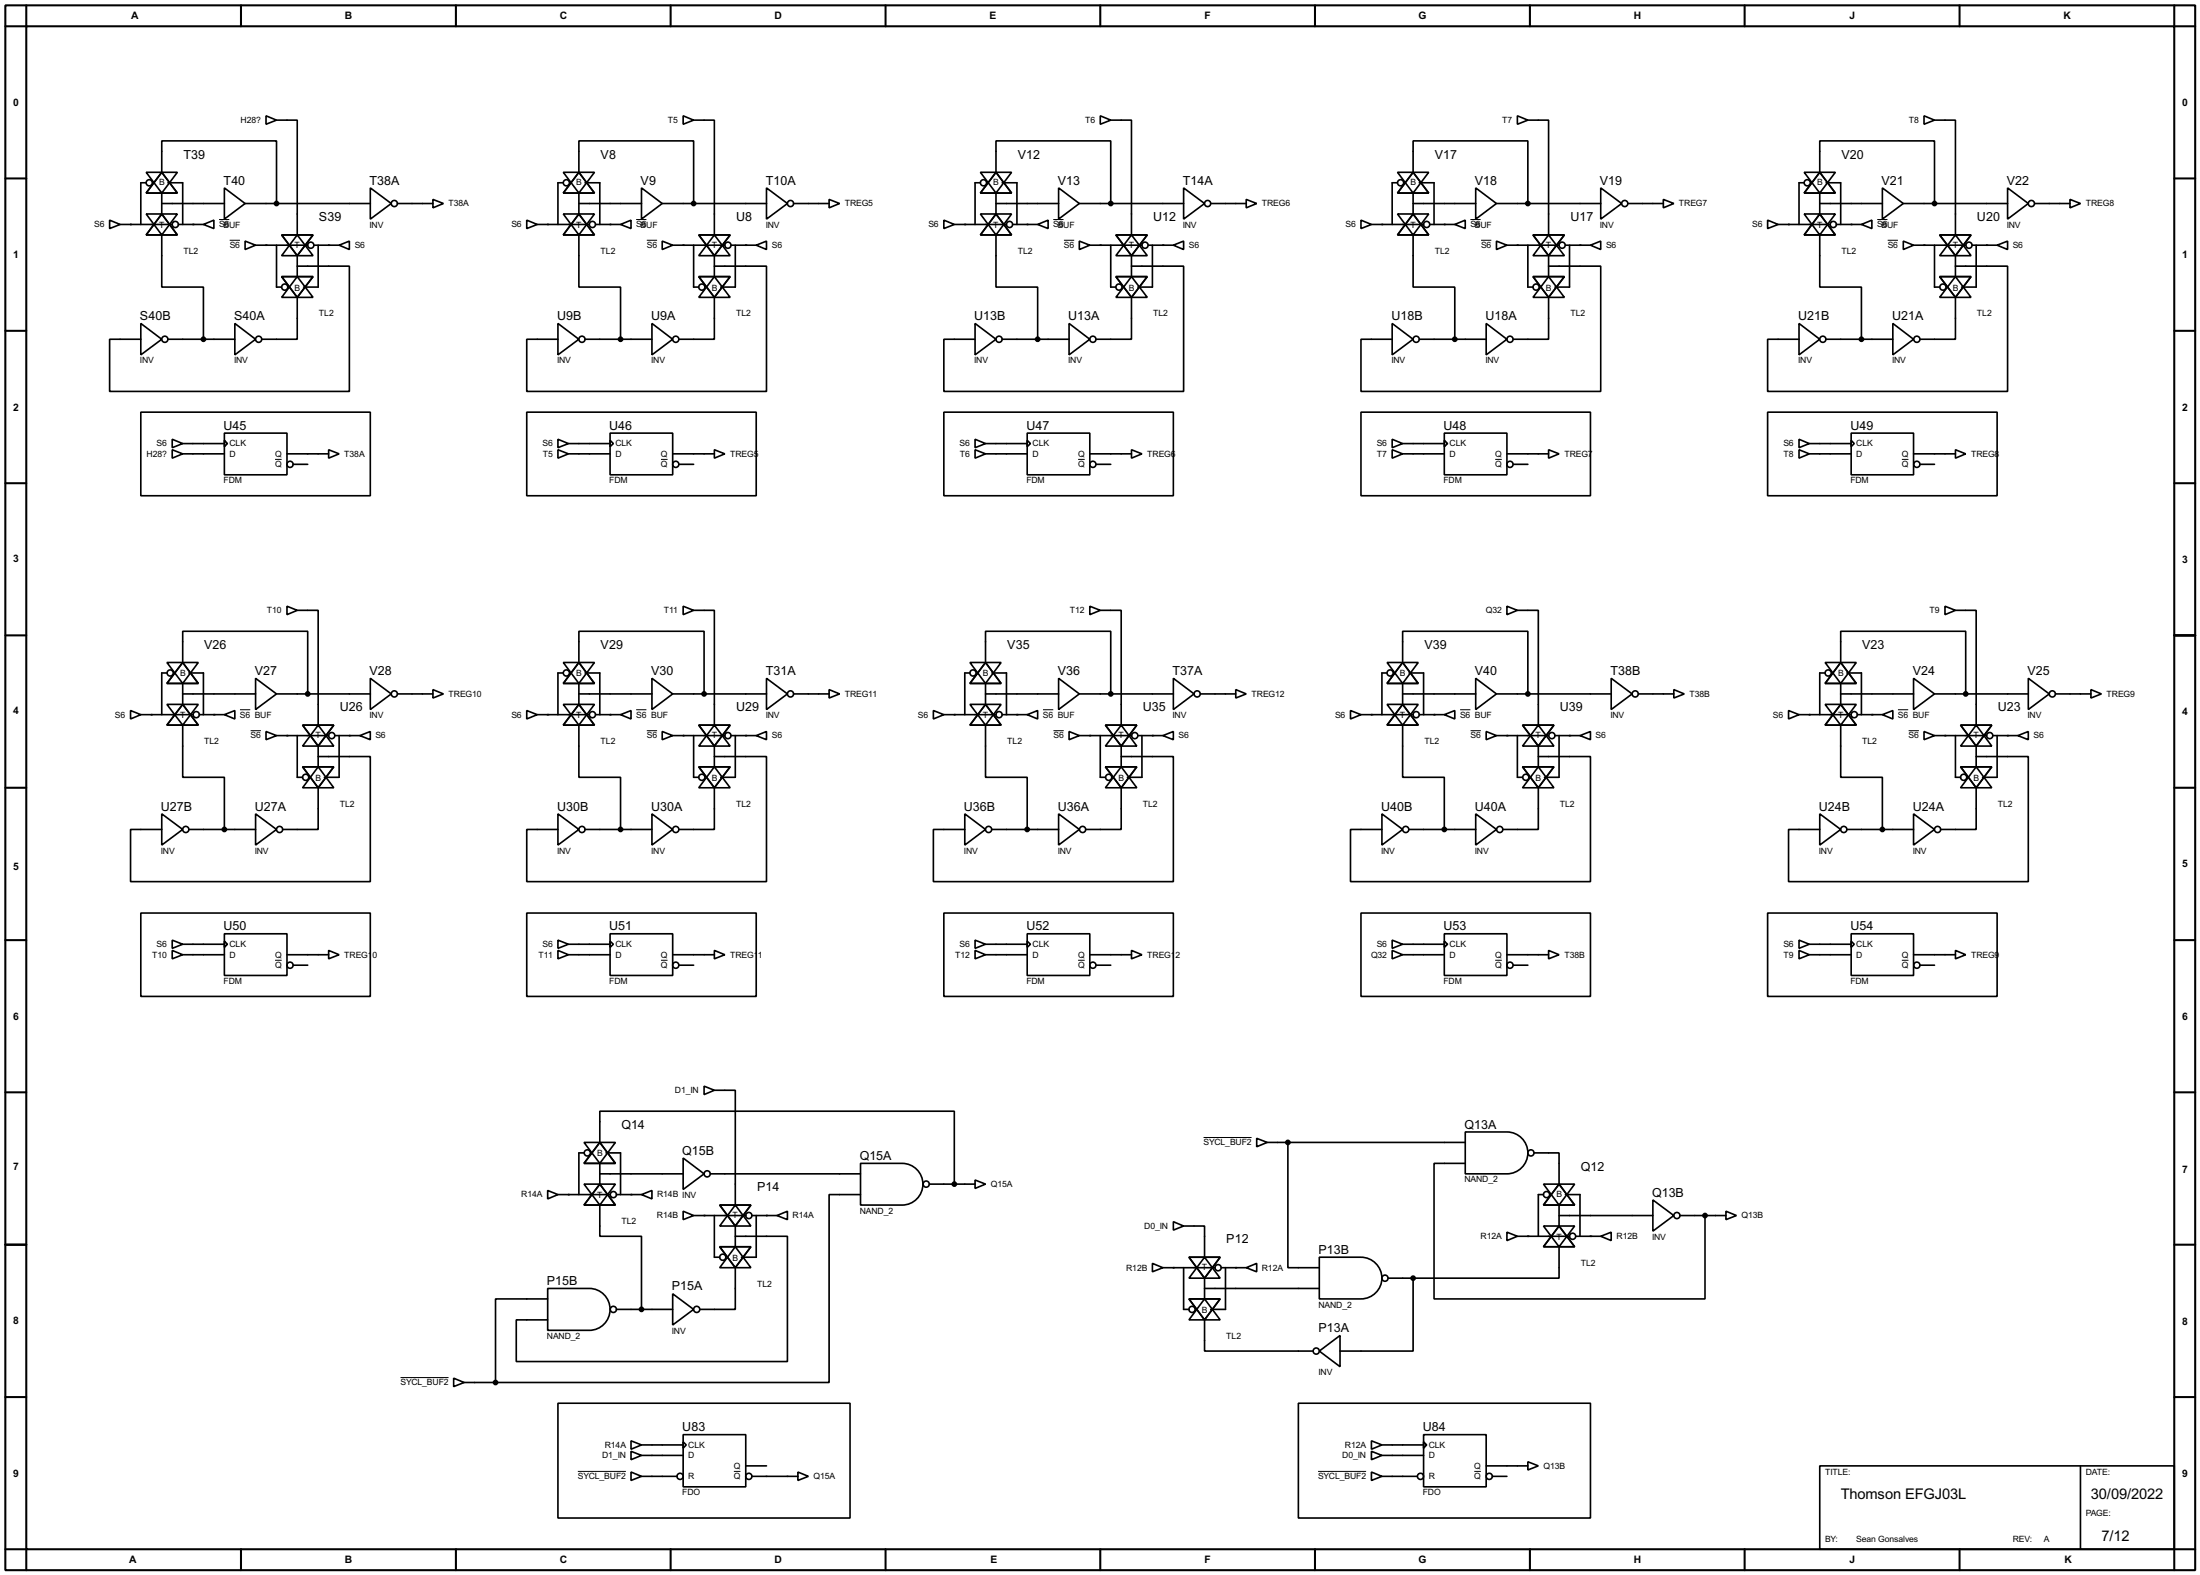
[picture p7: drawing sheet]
<svg xmlns="http://www.w3.org/2000/svg" width="536mm" height="383mm" viewBox="0 0 536 383" stroke-linecap="round" stroke-linejoin="round" font-family="sans-serif">
<g fill="none" stroke="#000" stroke-width=".5">
<path d="M1.3 1.3h533.4v381h-533.4zM6.4 6.4h523.2v370.8h-523.2zM6.4 1.3v5.1h-5.1M58.7 1.3v5.1M111.1 1.3v5.1M163.4 1.3v5.1M215.7 1.3v5.1M268 1.3v5.1M320.3 1.3v5.1M372.7 1.3v5.1M425 1.3v5.1M477.3 1.3v5.1"/>
<path d="M529.6 1.3v5.1h5.1M1.3 43.5h5.1M529.6 43.5h5.1M1.3 80.6h5.1M529.6 80.6h5.1M1.3 117.7h5.1M529.6 117.7h5.1M1.3 154.7h5.1M529.6 154.7h5.1M1.3 191.8h5.1M529.6 191.8h5.1M1.3 228.9h5.1"/>
<path d="M529.6 228.9h5.1M1.3 266h5.1M529.6 266h5.1M1.3 303.1h5.1M529.6 303.1h5.1M1.3 340.2h5.1M529.6 340.2h5.1M1.3 377.2h5.1v5.1M58.7 377.2v5.1M111.1 377.2v5.1M163.4 377.2v5.1M215.7 377.2v5.1"/>
<path d="M268 377.2v5.1M320.3 377.2v5.1M372.7 377.2v5.1M425 377.2v5.1M477.3 377.2v5.1M534.7 377.2h-5.1v5.1"/>
</g>
<g fill="none" stroke="#000" stroke-width=".4">
<path d="M64.8 28.2l2.6 1.1-2.6 1zM67.4 29.3h5v27.9M166.4 28.2l2.6 1.1-2.6 1zM169 29.3h5v27.9M268 28.2l2.6 1.1-2.6 1zM270.6 29.3h5v27.9M369.6 28.2l2.6 1.1-2.6 1zM372.2 29.3h5v27.9M468.7 28.2l2.5 1.1-2.5 1zM471.2 29.3h5.1v27.9M26.7 53.6l2.6 1.1-2.6 1zM29.3 54.7h12.7"/>
<path d="M35.6 52.1h7.6l-3.8 5.1zM35.6 42h7.6l-3.8 5zM35.6 44.5h-1.3v10.2M39.4 52.1l3.8 5.1h-7.6zM39.4 42l3.8 5h-7.6zM39.4 57.2v12.7h10.2v12.7M39.4 42v-7.7h28v15.3M39.4 49.6h15.3M39.4 47v5.1M40.9 44.5h3.6v10.2M43.5 54.7h6.1M49.6 54.7l2.5-1.1v2.1z"/>
<path d="M54.7 45.8l5 3.8-5 3.8zM59.7 58.7l2.6 1-2.6 1.1zM59.7 49.6h30.5M62.3 59.7h12.7M67.4 59.7v10.2h1.2M68.6 57.2h7.7l-3.9 5.1zM72.4 57.2l3.9 5.1h-7.7zM76.5 59.7h6.1M77.5 59.7v10.2h-3.5M82.6 59.7l2.5-1v2.1zM90.2 45.8l5.1 3.8-5.1 3.8zM96.8 49.6h8.7"/>
<path d="M105.5 48.6l2.5 1-2.5 1zM128.3 53.6l2.6 1.1-2.6 1zM130.9 54.7h12.7M137.2 52.1h7.6l-3.8 5.1zM137.2 42h7.6l-3.8 5zM137.2 44.5h-1.3v10.2M141 52.1l3.8 5.1h-7.6zM141 42l3.8 5h-7.6zM141 57.2v12.7h10.2v12.7M141 42v-7.7h28v15.3M141 49.6h15.3M141 47v5.1"/>
<path d="M142.5 44.5h3.6v10.2M145.1 54.7h6.1M151.2 54.7l2.5-1.1v2.1zM156.3 45.8l5 3.8-5 3.8zM161.3 58.7l2.6 1-2.6 1.1zM161.3 49.6h25.4M163.9 59.7h12.7M169 59.7v10.2h1.2M170.2 57.2h7.7l-3.9 5.1zM174 57.2l3.9 5.1h-7.7zM178.1 59.7h6.1M179.1 59.7v10.2h-3.5"/>
<path d="M184.2 59.7l2.5-1v2.1zM186.7 45.8l5.1 3.8-5.1 3.8zM193.3 49.6h8.7M202 48.6l2.5 1-2.5 1zM229.9 53.6l2.6 1.1-2.6 1zM232.5 54.7h12.7M238.8 52.1h7.6l-3.8 5.1zM238.8 42h7.6l-3.8 5zM238.8 44.5h-1.3v10.2M242.6 52.1l3.8 5.1h-7.6zM242.6 42l3.8 5h-7.6zM242.6 57.2v12.7h10.2v12.7"/>
<path d="M242.6 42v-7.7h28v15.3M242.6 49.6h15.3M242.6 47v5.1M244.1 44.5h3.6v10.2M246.7 54.7h6.1M252.8 54.7l2.5-1.1v2.1zM257.9 45.8l5 3.8-5 3.8zM262.9 58.7l2.6 1-2.6 1.1zM262.9 49.6h25.4M265.5 59.7h12.7M270.6 59.7v10.2h1.2M271.8 57.2h7.7l-3.9 5.1z"/>
<path d="M275.6 57.2l3.9 5.1h-7.7zM279.7 59.7h6.1M280.7 59.7v10.2h-3.5M285.8 59.7l2.5-1v2.1zM288.3 45.8l5.1 3.8-5.1 3.8zM294.9 49.6h8.7M303.6 48.6l2.5 1-2.5 1zM331.5 53.6l2.6 1.1-2.6 1zM334.1 54.7h12.7M340.4 52.1h7.6l-3.8 5.1zM340.4 42h7.6l-3.8 5zM340.4 44.5h-1.3v10.2"/>
<path d="M344.2 52.1l3.8 5.1h-7.6zM344.2 42l3.8 5h-7.6zM344.2 57.2v12.7h10.2v12.7M344.2 42v-7.7h28v15.3M344.2 49.6h15.3M344.2 47v5.1M345.7 44.5h3.6v10.2M348.3 54.7h6.1M354.4 54.7l2.5-1.1v2.1zM359.5 45.8l5 3.8-5 3.8zM364.5 58.7l2.6 1-2.6 1.1zM364.5 49.6h25.4"/>
<path d="M367.1 59.7h12.7M372.2 59.7v10.2h1.2M373.4 57.2h7.7l-3.9 5.1zM377.2 57.2l3.9 5.1h-7.7zM381.3 59.7h6.1M382.3 59.7v10.2h-3.5M387.4 59.7l2.5-1v2.1zM389.9 45.8l5.1 3.8-5.1 3.8zM396.5 49.6h8.7M405.2 48.6l2.5 1-2.5 1zM430.6 53.6l2.5 1.1-2.5 1zM433.1 54.7h12.7"/>
<path d="M439.5 52.1h7.6l-3.8 5.1zM439.5 42h7.6l-3.8 5zM439.5 44.5h-1.3v10.2M443.3 52.1l3.8 5.1h-7.6zM443.3 42l3.8 5h-7.6zM443.3 57.2v12.7h10.1v12.7M443.3 42v-7.7h27.9v15.3M443.3 49.6h15.2M443.3 47v5.1M444.8 44.5h3.6v10.2M447.3 54.7h6.1M453.4 54.7l2.6-1.1v2.1z"/>
<path d="M458.5 45.8l5.1 3.8-5.1 3.8zM463.6 58.7l2.5 1-2.5 1.1zM463.6 49.6h25.4M466.1 59.7h12.7M471.2 59.7v10.2h1.3M472.5 57.2h7.6l-3.8 5.1zM476.3 57.2l3.8 5.1h-7.6zM480.4 59.7h6.1M481.4 59.7v10.2h-3.6M486.5 59.7l2.5-1v2.1zM489 45.8l5.1 3.8-5.1 3.8zM495.6 49.6h8.6"/>
<path d="M504.2 48.6l2.6 1-2.6 1zM34.3 78.8l5.1 3.8-5.1 3.8zM57.2 78.8l5.1 3.8-5.1 3.8zM68.6 67.4h7.7l-3.9 5zM72.4 67.4l3.9 5h-7.7zM72.4 64.8h12.7v30.5h-58.4v-12.7h7.6M72.4 72.4v10.2h-8.6M72.4 62.3v5.1M135.9 78.8l5.1 3.8-5.1 3.8zM158.8 78.8l5.1 3.8-5.1 3.8zM170.2 67.4h7.7l-3.9 5zM174 67.4l3.9 5h-7.7z"/>
<path d="M174 64.8h12.7v30.5h-58.4v-12.7h7.6M174 72.4v10.2h-8.6M174 62.3v5.1M237.5 78.8l5.1 3.8-5.1 3.8zM260.4 78.8l5.1 3.8-5.1 3.8zM271.8 67.4h7.7l-3.9 5zM275.6 67.4l3.9 5h-7.7zM275.6 64.8h12.7v30.5h-58.4v-12.7h7.6M275.6 72.4v10.2h-8.6M275.6 62.3v5.1M339.1 78.8l5.1 3.8-5.1 3.8zM362 78.8l5.1 3.8-5.1 3.8z"/>
<path d="M373.4 67.4h7.7l-3.9 5zM377.2 67.4l3.9 5h-7.7zM377.2 64.8h12.7v30.5h-58.4v-12.7h7.6M377.2 72.4v10.2h-8.6M377.2 62.3v5.1M438.2 78.8l5.1 3.8-5.1 3.8zM461.1 78.8l5 3.8-5 3.8zM472.5 67.4h7.6l-3.8 5zM476.3 67.4l3.8 5h-7.6zM476.3 64.8h12.7v30.5h-58.4v-12.7h7.6M476.3 72.4v10.2h-8.6M476.3 62.3v5.1"/>
<path d="M40.9 82.6h16.3M142.5 82.6h16.3M244.1 82.6h16.3M345.7 82.6h16.3M444.8 82.6h16.3M34.3 100.4h55.9v20.3h-55.9zM42 107l2.5 1-2.5 1zM42 109.5l2.5 1-2.5 1.1zM44.5 108h10.2M44.5 110.5h10.2M54.7 105.5h15.2v10.1h-15.2zM54.7 107.2l.7 .8-.7 .8z"/>
<path d="M69.9 110.5h10.2M71.4 113.1h3.6M80.1 109.5l2.5 1-2.5 1.1zM128.3 100.4h55.9v20.3h-55.9zM135.9 107l2.6 1-2.6 1zM135.9 109.5l2.6 1-2.6 1.1zM138.5 108h10.1M138.5 110.5h10.1M148.6 105.5h15.3v10.1h-15.3zM148.6 107.2l.8 .8-.8 .8zM163.9 110.5h10.1M165.4 113.1h3.6"/>
<path d="M174 109.5l2.6 1-2.6 1.1zM229.9 100.4h55.9v20.3h-55.9zM237.5 107l2.6 1-2.6 1zM237.5 109.5l2.6 1-2.6 1.1zM240.1 108h10.1M240.1 110.5h10.1M250.2 105.5h15.3v10.1h-15.3zM250.2 107.2l.8 .8-.8 .8zM265.5 110.5h10.1M267 113.1h3.6M275.6 109.5l2.6 1-2.6 1.1zM331.5 100.4h55.9v20.3h-55.9z"/>
<path d="M339.1 107l2.6 1-2.6 1zM339.1 109.5l2.6 1-2.6 1.1zM341.7 108h10.1M341.7 110.5h10.1M351.8 105.5h15.3v10.1h-15.3zM351.8 107.2l.8 .8-.8 .8zM367.1 110.5h10.1M368.6 113.1h3.6M377.2 109.5l2.6 1-2.6 1.1zM430.6 100.4h55.9v20.3h-55.9zM438.2 107l2.5 1-2.5 1zM438.2 109.5l2.5 1-2.5 1.1z"/>
<path d="M440.7 108h10.2M440.7 110.5h10.2M450.9 105.5h15.2v10.1h-15.2zM450.9 107.2l.8 .8-.8 .8zM466.1 110.5h10.2M467.7 113.1h3.5M476.3 109.5l2.5 1-2.5 1.1zM69.9 147.6l2.5 1-2.5 1.1zM72.4 148.6h5.1v28M166.4 147.6l2.6 1-2.6 1.1zM169 148.6h5v28M265.5 147.6l2.5 1-2.5 1.1z"/>
<path d="M268 148.6h5.1v28M367.1 147.6l2.5 1-2.5 1.1zM369.6 148.6h5.1v28M473.8 147.6l2.5 1-2.5 1.1zM476.3 148.6h5.1v28M31.8 173l2.5 1-2.5 1.1zM34.3 174h12.7M40.7 171.5h7.6l-3.8 5.1zM40.7 161.3h7.6l-3.8 5.1zM40.7 163.9h-1.3v10.1M44.5 171.5l3.8 5.1h-7.6zM44.5 161.3l3.8 5.1h-7.6z"/>
<path d="M44.5 176.6v12.7h10.2v12.7M44.5 161.3v-7.6h30.5v15.3M44.5 169h17.8M44.5 166.4v5.1M46 163.9h3.6v10.1M48.6 174h6.1M54.7 174l2.5-1v2.1zM62.3 165.2l5.1 3.8-5.1 3.8zM64.8 178.1l2.6 1-2.6 1zM67.4 169h22.8M67.4 179.1h12.7M72.4 179.1v10.2h1.3"/>
<path d="M73.7 176.6h7.6l-3.8 5.1zM77.5 176.6l3.8 5.1h-7.6zM81.6 179.1h6.1M82.6 179.1v10.2h-3.6M87.7 179.1l2.5-1v2zM90.2 165.2l5.1 3.8-5.1 3.8zM96.8 169h8.7M105.5 167.9l2.5 1.1-2.5 1zM128.3 173l2.6 1-2.6 1.1zM130.9 174h12.7M137.2 171.5h7.6l-3.8 5.1zM137.2 161.3h7.6l-3.8 5.1z"/>
<path d="M137.2 163.9h-1.3v10.1M141 171.5l3.8 5.1h-7.6zM141 161.3l3.8 5.1h-7.6zM141 176.6v12.7h10.2v12.7M141 161.3v-7.6h30.5v15.3M141 169h17.8M141 166.4v5.1M142.5 163.9h3.6v10.1M145.1 174h6.1M151.2 174l2.5-1v2.1zM158.8 165.2l5.1 3.8-5.1 3.8zM161.3 178.1l2.6 1-2.6 1z"/>
<path d="M163.9 169h22.8M163.9 179.1h12.7M169 179.1v10.2h1.2M170.2 176.6h7.7l-3.9 5.1zM174 176.6l3.9 5.1h-7.7zM178.1 179.1h6.1M179.1 179.1v10.2h-3.5M184.2 179.1l2.5-1v2zM186.7 165.2l5.1 3.8-5.1 3.8zM193.3 169h8.7M202 167.9l2.5 1.1-2.5 1zM227.4 173l2.5 1-2.5 1.1z"/>
<path d="M229.9 174h12.7M236.3 171.5h7.6l-3.8 5.1zM236.3 161.3h7.6l-3.8 5.1zM236.3 163.9h-1.3v10.1M240.1 171.5l3.8 5.1h-7.6zM240.1 161.3l3.8 5.1h-7.6zM240.1 176.6v12.7h10.1v12.7M240.1 161.3v-7.6h30.5v15.3M240.1 169h17.8M240.1 166.4v5.1M241.6 163.9h3.6v10.1M244.1 174h6.1"/>
<path d="M250.2 174l2.6-1v2.1zM257.9 165.2l5 3.8-5 3.8zM260.4 178.1l2.5 1-2.5 1zM262.9 169h22.9M262.9 179.1h12.7M268 179.1v10.2h1.3M269.3 176.6h7.6l-3.8 5.1zM273.1 176.6l3.8 5.1h-7.6zM277.2 179.1h6.1M278.2 179.1v10.2h-3.6M283.3 179.1l2.5-1v2zM285.8 165.2l5.1 3.8-5.1 3.8z"/>
<path d="M292.4 169h8.6M301 167.9l2.6 1.1-2.6 1zM329 173l2.5 1-2.5 1.1zM331.5 174h12.7M337.9 171.5h7.6l-3.8 5.1zM337.9 161.3h7.6l-3.8 5.1zM337.9 163.9h-1.3v10.1M341.7 171.5l3.8 5.1h-7.6zM341.7 161.3l3.8 5.1h-7.6zM341.7 176.6v12.7h10.1v12.7M341.7 161.3v-7.6h30.5v15.3M341.7 169h17.8"/>
<path d="M341.7 166.4v5.1M343.2 163.9h3.6v10.1M345.7 174h6.1M351.8 174l2.6-1v2.1zM359.5 165.2l5 3.8-5 3.8zM362 178.1l2.5 1-2.5 1zM364.5 169h28M364.5 179.1h12.7M369.6 179.1v10.2h1.3M370.9 176.6h7.6l-3.8 5.1zM374.7 176.6l3.8 5.1h-7.6zM378.8 179.1h6.1"/>
<path d="M379.8 179.1v10.2h-3.6M384.9 179.1l2.5-1v2zM392.5 165.2l5.1 3.8-5.1 3.8zM399.1 169h8.6M407.7 167.9l2.6 1.1-2.6 1zM435.7 173l2.5 1-2.5 1.1zM438.2 174h12.7M444.6 171.5h7.6l-3.8 5.1zM444.6 161.3h7.6l-3.8 5.1zM444.6 163.9h-1.3v10.1M448.4 171.5l3.8 5.1h-7.6zM448.4 161.3l3.8 5.1h-7.6z"/>
<path d="M448.4 176.6v12.7h10.1v12.7M448.4 161.3v-7.6h30.4v15.3M448.4 169h17.7M448.4 166.4v5.1M449.9 163.9h3.5v10.1M452.4 174h6.1M458.5 174l2.6-1v2.1zM466.1 165.2l5.1 3.8-5.1 3.8zM468.7 178.1l2.5 1-2.5 1zM471.2 169h22.9M471.2 179.1h12.7M476.3 179.1v10.2h1.3"/>
<path d="M477.6 176.6h7.6l-3.8 5.1zM481.4 176.6l3.8 5.1h-7.6zM485.4 179.1h6.1M486.5 179.1v10.2h-3.6M491.5 179.1l2.6-1v2zM494.1 165.2l5.1 3.8-5.1 3.8zM500.7 169h8.6M509.3 167.9l2.6 1.1-2.6 1zM39.4 198.2l5.1 3.8-5.1 3.8zM62.3 198.2l5.1 3.8-5.1 3.8zM73.7 186.7h7.6l-3.8 5.1zM77.5 186.7l3.8 5.1h-7.6z"/>
<path d="M77.5 184.2h12.7v30.5h-58.4v-12.7h7.6M77.5 191.8v10.2h-8.6M77.5 181.7v5M135.9 198.2l5.1 3.8-5.1 3.8zM158.8 198.2l5.1 3.8-5.1 3.8zM170.2 186.7h7.7l-3.9 5.1zM174 186.7l3.9 5.1h-7.7zM174 184.2h12.7v30.5h-58.4v-12.7h7.6M174 191.8v10.2h-8.6M174 181.7v5M235 198.2l5.1 3.8-5.1 3.8zM257.9 198.2l5 3.8-5 3.8z"/>
<path d="M269.3 186.7h7.6l-3.8 5.1zM273.1 186.7l3.8 5.1h-7.6zM273.1 184.2h12.7v30.5h-58.4v-12.7h7.6M273.1 191.8v10.2h-8.6M273.1 181.7v5M336.6 198.2l5.1 3.8-5.1 3.8zM359.5 198.2l5 3.8-5 3.8zM370.9 186.7h7.6l-3.8 5.1zM374.7 186.7l3.8 5.1h-7.6zM374.7 184.2h12.7v30.5h-58.4v-12.7h7.6M374.7 191.8v10.2h-8.6M374.7 181.7v5"/>
<path d="M443.3 198.2l5.1 3.8-5.1 3.8zM466.1 198.2l5.1 3.8-5.1 3.8zM477.6 186.7h7.6l-3.8 5.1zM481.4 186.7l3.8 5.1h-7.6zM481.4 184.2h12.7v30.5h-58.4v-12.7h7.6M481.4 191.8v10.2h-8.7M481.4 181.7v5M46 202h16.3M142.5 202h16.3M241.6 202h16.3M343.2 202h16.3M449.9 202h16.2"/>
<path d="M34.3 222.3h55.9v20.3h-55.9zM42 228.9l2.5 1-2.5 1zM42 231.4l2.5 1.1-2.5 1zM44.5 229.9h10.2M44.5 232.5h10.2M54.7 227.4h15.2v10.1h-15.2zM54.7 229.2l.7 .7-.7 .8zM69.9 232.5h10.2M71.4 235h3.6M80.1 231.4l2.5 1.1-2.5 1zM128.3 222.3h55.9v20.3h-55.9zM135.9 228.9l2.6 1-2.6 1z"/>
<path d="M135.9 231.4l2.6 1.1-2.6 1zM138.5 229.9h10.1M138.5 232.5h10.1M148.6 227.4h15.3v10.1h-15.3zM148.6 229.2l.8 .7-.8 .8zM163.9 232.5h10.1M165.4 235h3.6M174 231.4l2.6 1.1-2.6 1zM229.9 222.3h55.9v20.3h-55.9zM237.5 228.9l2.6 1-2.6 1zM237.5 231.4l2.6 1.1-2.6 1zM240.1 229.9h10.1"/>
<path d="M240.1 232.5h10.1M250.2 227.4h15.3v10.1h-15.3zM250.2 229.2l.8 .7-.8 .8zM265.5 232.5h10.1M267 235h3.6M275.6 231.4l2.6 1.1-2.6 1zM331.5 222.3h55.9v20.3h-55.9zM339.1 228.9l2.6 1-2.6 1zM339.1 231.4l2.6 1.1-2.6 1zM341.7 229.9h10.1M341.7 232.5h10.1M351.8 227.4h15.3v10.1h-15.3z"/>
<path d="M351.8 229.2l.8 .7-.8 .8zM367.1 232.5h10.1M368.6 235h3.6M377.2 231.4l2.6 1.1-2.6 1zM430.6 222.3h55.9v20.3h-55.9zM438.2 228.9l2.5 1-2.5 1zM438.2 231.4l2.5 1.1-2.5 1zM440.7 229.9h10.2M440.7 232.5h10.2M450.9 227.4h15.2v10.1h-15.2zM450.9 229.2l.8 .7-.8 .8zM466.1 232.5h10.2"/>
<path d="M467.7 235h3.5M476.3 231.4l2.5 1.1-2.5 1zM142.3 278.2h7.6l-3.8 5.1zM146.1 278.2l3.8 5.1h-7.6zM146.1 278.2v-7.6h86.4v17.7M171.5 264.5l2.5 1-2.5 1zM174 265.5h5.1v27.9M306.1 277.2l2.6 1-2.6 1zM308.7 278.2h48.2M313.7 278.2v30.5h7.7M356.9 275.6h10.2a5.1 5.1 0 0 1 5.1 5.1 5.1 5.1 0 0 1-5.1 5.1h-10.2zM133.4 289.9l2.5 1-2.5 1z"/>
<path d="M135.9 290.9h12.7M142.3 288.3h7.6l-3.8 5.1zM142.3 280.7h-1.3v10.2M146.1 288.3l3.8 5.1h-7.6zM146.1 293.4v7.6h10.2v17.8M146.1 285.8h20.3M146.1 283.3v5M147.6 280.7h3.6v10.2M150.2 290.9h6.1M156.3 290.9l2.5-1v2zM166.4 282l5.1 3.8-5.1 3.8zM166.4 294.9l2.6 1.1-2.6 1z"/>
<path d="M169 296h12.7M173 285.8h36.6M174 296v10.1h1.3M175.3 293.4h7.6l-3.8 5.1zM179.1 293.4l3.8 5.1h-7.6zM179.1 298.5v5.1M183.2 296h6.1M184.2 296v10.1h-3.6M189.3 296l2.5-1.1v2.1zM209.6 283.3h10.2a5.1 5.1 0 0 1 5 5 5.1 5.1 0 0 1-5 5.1h-10.2zM209.6 290.9h-7.6v45.7h-81.3M226.4 288.3h11.1"/>
<path d="M237.5 287.3l2.6 1-2.6 1.1zM285.8 297.5l2.5 1-2.5 1zM288.3 298.5h5.1v7.6M356.9 283.3h-7.6v33h66v-20.3M373.7 280.7h6.1v7.6M376 298.5h7.6l-3.8 5.1zM376 288.3h7.6l-3.8 5.1zM376 290.9h-1.3v10.1M379.8 298.5l3.8 5.1h-7.6zM379.8 288.3l3.8 5.1h-7.6zM379.8 296h22.8M379.8 293.4v5.1"/>
<path d="M381.3 290.9h3.6v10.1M402.6 292.2l5.1 3.8-5.1 3.8zM409.2 296h11.2M420.4 294.9l2.6 1.1-2.6 1zM133.4 313.7h10.2a5.1 5.1 0 0 1 5 5.1 5.1 5.1 0 0 1-5 5.1h-10.2zM133.4 316.3h-12.7v20.3M150.2 318.8h13.7M163.9 315l5.1 3.8-5.1 3.8zM175.3 303.6h7.6l-3.8 5.1zM179.1 303.6l3.8 5.1h-7.6zM179.1 301h12.7v30.5h-66v-10.1h7.6M179.1 308.7v10.1h-8.6"/>
<path d="M280.7 307.6l2.6 1.1-2.6 1zM283.3 308.7h12.7M288.3 308.7v10.1h1.3M289.6 306.1h7.6l-3.8 5.1zM289.6 316.3h7.6l-3.8 5.1zM293.4 306.1l3.8 5.1h-7.6zM293.4 316.3l3.8 5.1h-7.6zM293.4 313.7h28M293.4 311.2v5.1M297.5 308.7h6.1M298.5 308.7v10.1h-3.6M303.6 308.7l2.5-1.1v2.1z"/>
<path d="M321.4 306.1h10.1a5.1 5.1 0 0 1 5.1 5.1 5.1 5.1 0 0 1-5.1 5.1h-10.1zM338.1 311.2h6.1M344.2 311.2v17.8h-17.8M367.1 300l2.5 1-2.5 1.1zM369.6 301h12.7M379.8 303.6v7.6h-35.6M383.8 301h6.1M389.9 301l2.6-1v2.1zM110.5 335.6l2.6 1-2.6 1zM113.1 336.6h7.6M293.4 321.4v7.6h26.4M321.4 329l5-3.8v7.6z"/>
<path d="M135.9 341.7h71.2v27.9h-71.2zM153.7 350.8l2.6 1-2.6 1.1zM153.7 358.4l2.6 1.1-2.6 1zM153.7 353.4l2.6 1-2.6 1zM156.3 351.8h10.1M156.3 359.5h8.6M156.3 354.4h10.1M166.4 349.3h15.3v12.7h-15.3zM166.4 351.1l.8 .7-.8 .8zM181.7 356.9h5M183.2 359.5h11.2M194.4 358.4l2.5 1.1-2.5 1z"/>
<path d="M316.3 341.7h71.1v27.9h-71.1zM334.1 350.8l2.5 1-2.5 1.1zM334.1 358.4l2.5 1.1-2.5 1zM334.1 353.4l2.5 1-2.5 1zM336.6 351.8h10.2M336.6 359.5h8.6M336.6 354.4h10.2M346.8 349.3h15.2v12.7h-15.2zM346.8 351.1l.7 .7-.7 .8zM362 356.9h10.2M363.5 359.5h3.6M372.2 355.9l2.5 1-2.5 1z"/>
<path d="M443.3 356.9h86.3v20.3h-86.3zM506.8 356.9v20.3"/>
<circle cx="36.3" cy="44.5" r=".75"/>
<circle cx="42.7" cy="54.7" r=".75"/>
<circle cx="75.7" cy="59.7" r=".75"/>
<circle cx="96" cy="49.6" r=".75"/>
<circle cx="137.9" cy="44.5" r=".75"/>
<circle cx="144.3" cy="54.7" r=".75"/>
<circle cx="177.3" cy="59.7" r=".75"/>
<circle cx="192.5" cy="49.6" r=".75"/>
<circle cx="239.5" cy="44.5" r=".75"/>
<circle cx="245.9" cy="54.7" r=".75"/>
<circle cx="278.9" cy="59.7" r=".75"/>
<circle cx="294.1" cy="49.6" r=".75"/>
<circle cx="341.1" cy="44.5" r=".75"/>
<circle cx="347.5" cy="54.7" r=".75"/>
<circle cx="380.5" cy="59.7" r=".75"/>
<circle cx="395.7" cy="49.6" r=".75"/>
<circle cx="440.2" cy="44.5" r=".75"/>
<circle cx="446.5" cy="54.7" r=".75"/>
<circle cx="479.6" cy="59.7" r=".75"/>
<circle cx="494.8" cy="49.6" r=".75"/>
<circle cx="69.3" cy="69.9" r=".75"/>
<circle cx="170.9" cy="69.9" r=".75"/>
<circle cx="272.5" cy="69.9" r=".75"/>
<circle cx="374.1" cy="69.9" r=".75"/>
<circle cx="473.2" cy="69.9" r=".75"/>
<circle cx="40.1" cy="82.6" r=".75"/>
<circle cx="63" cy="82.6" r=".75"/>
<circle cx="141.7" cy="82.6" r=".75"/>
<circle cx="164.6" cy="82.6" r=".75"/>
<circle cx="243.3" cy="82.6" r=".75"/>
<circle cx="266.2" cy="82.6" r=".75"/>
<circle cx="344.9" cy="82.6" r=".75"/>
<circle cx="367.8" cy="82.6" r=".75"/>
<circle cx="444" cy="82.6" r=".75"/>
<circle cx="466.9" cy="82.6" r=".75"/>
<circle cx="70.6" cy="113.1" r=".75"/>
<circle cx="164.6" cy="113.1" r=".75"/>
<circle cx="266.2" cy="113.1" r=".75"/>
<circle cx="367.8" cy="113.1" r=".75"/>
<circle cx="466.9" cy="113.1" r=".75"/>
<circle cx="41.4" cy="163.9" r=".75"/>
<circle cx="47.8" cy="174" r=".75"/>
<circle cx="80.8" cy="179.1" r=".75"/>
<circle cx="96" cy="169" r=".75"/>
<circle cx="137.9" cy="163.9" r=".75"/>
<circle cx="144.3" cy="174" r=".75"/>
<circle cx="177.3" cy="179.1" r=".75"/>
<circle cx="192.5" cy="169" r=".75"/>
<circle cx="237" cy="163.9" r=".75"/>
<circle cx="243.3" cy="174" r=".75"/>
<circle cx="276.4" cy="179.1" r=".75"/>
<circle cx="291.6" cy="169" r=".75"/>
<circle cx="338.6" cy="163.9" r=".75"/>
<circle cx="344.9" cy="174" r=".75"/>
<circle cx="378" cy="179.1" r=".75"/>
<circle cx="398.3" cy="169" r=".75"/>
<circle cx="445.3" cy="163.9" r=".75"/>
<circle cx="451.6" cy="174" r=".75"/>
<circle cx="484.6" cy="179.1" r=".75"/>
<circle cx="499.9" cy="169" r=".75"/>
<circle cx="74.4" cy="189.3" r=".75"/>
<circle cx="170.9" cy="189.3" r=".75"/>
<circle cx="270" cy="189.3" r=".75"/>
<circle cx="371.6" cy="189.3" r=".75"/>
<circle cx="478.3" cy="189.3" r=".75"/>
<circle cx="45.2" cy="202" r=".75"/>
<circle cx="68.1" cy="202" r=".75"/>
<circle cx="141.7" cy="202" r=".75"/>
<circle cx="164.6" cy="202" r=".75"/>
<circle cx="240.8" cy="202" r=".75"/>
<circle cx="263.7" cy="202" r=".75"/>
<circle cx="342.4" cy="202" r=".75"/>
<circle cx="365.3" cy="202" r=".75"/>
<circle cx="449.1" cy="202" r=".75"/>
<circle cx="471.9" cy="202" r=".75"/>
<circle cx="70.6" cy="235" r=".75"/>
<circle cx="164.6" cy="235" r=".75"/>
<circle cx="266.2" cy="235" r=".75"/>
<circle cx="367.8" cy="235" r=".75"/>
<circle cx="466.9" cy="235" r=".75"/>
<circle cx="143" cy="280.7" r=".75"/>
<circle cx="149.4" cy="290.9" r=".75"/>
<circle cx="172.2" cy="285.8" r=".75"/>
<circle cx="182.4" cy="296" r=".75"/>
<circle cx="225.6" cy="288.3" r=".75"/>
<circle cx="372.9" cy="280.7" r=".75"/>
<circle cx="376.7" cy="290.9" r=".75"/>
<circle cx="408.4" cy="296" r=".75"/>
<circle cx="149.4" cy="318.8" r=".75"/>
<circle cx="169.7" cy="318.8" r=".75"/>
<circle cx="176" cy="306.1" r=".75"/>
<circle cx="290.3" cy="318.8" r=".75"/>
<circle cx="296.7" cy="308.7" r=".75"/>
<circle cx="337.3" cy="311.2" r=".75"/>
<circle cx="383" cy="301" r=".75"/>
<circle cx="320.6" cy="329" r=".75"/>
<circle cx="165.6" cy="359.5" r=".75"/>
<circle cx="182.4" cy="359.5" r=".75"/>
<circle cx="346" cy="359.5" r=".75"/>
<circle cx="362.7" cy="359.5" r=".75"/>
</g>
<g fill="#000">
<circle cx="31.8" cy="54.7" r=".2"/>
<circle cx="47" cy="54.7" r=".2"/>
<circle cx="64.8" cy="59.7" r=".2"/>
<circle cx="80.1" cy="59.7" r=".2"/>
<circle cx="133.4" cy="54.7" r=".2"/>
<circle cx="148.6" cy="54.7" r=".2"/>
<circle cx="166.4" cy="59.7" r=".2"/>
<circle cx="181.7" cy="59.7" r=".2"/>
<circle cx="235" cy="54.7" r=".2"/>
<circle cx="250.2" cy="54.7" r=".2"/>
<circle cx="268" cy="59.7" r=".2"/>
<circle cx="283.3" cy="59.7" r=".2"/>
<circle cx="336.6" cy="54.7" r=".2"/>
<circle cx="351.8" cy="54.7" r=".2"/>
<circle cx="369.6" cy="59.7" r=".2"/>
<circle cx="384.9" cy="59.7" r=".2"/>
<circle cx="435.7" cy="54.7" r=".2"/>
<circle cx="450.9" cy="54.7" r=".2"/>
<circle cx="468.7" cy="59.7" r=".2"/>
<circle cx="483.9" cy="59.7" r=".2"/>
<circle cx="36.9" cy="174" r=".2"/>
<circle cx="52.1" cy="174" r=".2"/>
<circle cx="69.9" cy="179.1" r=".2"/>
<circle cx="85.1" cy="179.1" r=".2"/>
<circle cx="133.4" cy="174" r=".2"/>
<circle cx="148.6" cy="174" r=".2"/>
<circle cx="166.4" cy="179.1" r=".2"/>
<circle cx="181.7" cy="179.1" r=".2"/>
<circle cx="232.5" cy="174" r=".2"/>
<circle cx="247.7" cy="174" r=".2"/>
<circle cx="265.5" cy="179.1" r=".2"/>
<circle cx="280.7" cy="179.1" r=".2"/>
<circle cx="334.1" cy="174" r=".2"/>
<circle cx="349.3" cy="174" r=".2"/>
<circle cx="367.1" cy="179.1" r=".2"/>
<circle cx="382.3" cy="179.1" r=".2"/>
<circle cx="440.7" cy="174" r=".2"/>
<circle cx="456" cy="174" r=".2"/>
<circle cx="473.8" cy="179.1" r=".2"/>
<circle cx="489" cy="179.1" r=".2"/>
<circle cx="138.5" cy="290.9" r=".2"/>
<circle cx="153.7" cy="290.9" r=".2"/>
<circle cx="171.5" cy="296" r=".2"/>
<circle cx="186.7" cy="296" r=".2"/>
<circle cx="285.8" cy="308.7" r=".2"/>
<circle cx="301" cy="308.7" r=".2"/>
<circle cx="372.2" cy="301" r=".2"/>
<circle cx="387.4" cy="301" r=".2"/>
</g>
<g fill="#000" stroke="#000" stroke-width=".4">
<circle cx="67.3" cy="49.6" r=".5"/>
<circle cx="168.9" cy="49.6" r=".5"/>
<circle cx="270.5" cy="49.6" r=".5"/>
<circle cx="372.1" cy="49.6" r=".5"/>
<circle cx="471.2" cy="49.6" r=".5"/>
<circle cx="49.5" cy="82.6" r=".5"/>
<circle cx="151.1" cy="82.6" r=".5"/>
<circle cx="252.7" cy="82.6" r=".5"/>
<circle cx="354.3" cy="82.6" r=".5"/>
<circle cx="453.4" cy="82.6" r=".5"/>
<circle cx="74.9" cy="169" r=".5"/>
<circle cx="171.5" cy="169" r=".5"/>
<circle cx="270.5" cy="169" r=".5"/>
<circle cx="372.1" cy="169" r=".5"/>
<circle cx="478.8" cy="169" r=".5"/>
<circle cx="54.6" cy="202" r=".5"/>
<circle cx="151.1" cy="202" r=".5"/>
<circle cx="250.2" cy="202" r=".5"/>
<circle cx="351.8" cy="202" r=".5"/>
<circle cx="458.5" cy="202" r=".5"/>
<circle cx="313.7" cy="278.2" r=".5"/>
<circle cx="232.4" cy="288.3" r=".5"/>
<circle cx="415.3" cy="296" r=".5"/>
<circle cx="156.2" cy="318.8" r=".5"/>
<circle cx="344.2" cy="311.2" r=".5"/>
<circle cx="120.7" cy="336.6" r=".5"/>
</g>
<g fill="none" stroke="#000" stroke-width=".24">
<path d="M53.4 53.5h2.5M56 58.5h2.5M155 53.5h2.5M157.6 58.5h2.5M256.6 53.5h2.5M259.2 58.5h2.5M358.2 53.5h2.5M360.8 58.5h2.5M457.3 53.5h2.5M459.8 58.5h2.5M67 111.9h1.6M161 111.9h1.6"/>
<path d="M262.6 111.9h1.6M364.2 111.9h1.6M463.3 111.9h1.6M58.5 172.8h2.5M61.1 177.9h2.5M155 172.8h2.5M157.6 177.9h2.5M254.1 172.8h2.5M256.6 177.9h2.5M355.7 172.8h2.5M358.2 177.9h2.5M462.3 172.8h2.5"/>
<path d="M464.9 177.9h2.5M67 233.8h1.6M161 233.8h1.6M262.6 233.8h1.6M364.2 233.8h1.6M463.3 233.8h1.6M293.2 277h11.7M97.6 335.4h11.7M140.8 358.3h11.7M178.8 358.3h1.6M321.1 358.3h11.7M359.1 358.3h1.6"/>
</g>
<g font-size="4">
<text x="448.4" y="365.1">Thomson EFGJ03L</text>
<text x="509.3" y="365.1">30/09/2022</text>
<text x="511.9" y="375.2">7/12</text>
</g>
<g font-size="3.4">
<text x="44.7" y="38.6">T39</text>
<text x="146.3" y="38.6">V8</text>
<text x="247.9" y="38.6">V12</text>
<text x="349.5" y="38.6">V17</text>
<text x="448.6" y="38.6">V20</text>
<text x="54.5" y="45">T40</text>
<text x="90" y="45">T38A</text>
<text x="156.1" y="45">V9</text>
<text x="186.5" y="45">T10A</text>
<text x="257.7" y="45">V13</text>
<text x="288.1" y="45">T14A</text>
<text x="359.3" y="45">V18</text>
<text x="389.7" y="45">V19</text>
<text x="458.3" y="45">V21</text>
<text x="488.8" y="45">V22</text>
<text x="77.7" y="53.9">S39</text>
<text x="179.3" y="53.9">U8</text>
<text x="280.9" y="53.9">U12</text>
<text x="382.5" y="53.9">U17</text>
<text x="481.6" y="53.9">U20</text>
<text x="34.1" y="78">S40B</text>
<text x="57" y="78">S40A</text>
<text x="135.7" y="78">U9B</text>
<text x="158.6" y="78">U9A</text>
<text x="237.3" y="78">U13B</text>
<text x="260.2" y="78">U13A</text>
<text x="338.9" y="78">U18B</text>
<text x="361.8" y="78">U18A</text>
<text x="438" y="78">U21B</text>
<text x="460.9" y="78">U21A</text>
<text x="54.5" y="104.7">U45</text>
<text x="148.4" y="104.7">U46</text>
<text x="250" y="104.7">U47</text>
<text x="351.6" y="104.7">U48</text>
<text x="450.7" y="104.7">U49</text>
<text x="49.8" y="158">V26</text>
<text x="146.3" y="158">V29</text>
<text x="245.4" y="158">V35</text>
<text x="347" y="158">V39</text>
<text x="453.6" y="158">V23</text>
<text x="62.1" y="164.4">V27</text>
<text x="90" y="164.4">V28</text>
<text x="158.6" y="164.4">V30</text>
<text x="186.5" y="164.4">T31A</text>
<text x="257.7" y="164.4">V36</text>
<text x="285.6" y="164.4">T37A</text>
<text x="359.3" y="164.4">V40</text>
<text x="392.3" y="164.4">T38B</text>
<text x="465.9" y="164.4">V24</text>
<text x="493.9" y="164.4">V25</text>
<text x="82.8" y="173.2">U26</text>
<text x="179.3" y="173.2">U29</text>
<text x="278.4" y="173.2">U35</text>
<text x="380" y="173.2">U39</text>
<text x="486.7" y="173.2">U23</text>
<text x="39.2" y="197.4">U27B</text>
<text x="62.1" y="197.4">U27A</text>
<text x="135.7" y="197.4">U30B</text>
<text x="158.6" y="197.4">U30A</text>
<text x="234.8" y="197.4">U36B</text>
<text x="257.7" y="197.4">U36A</text>
<text x="336.4" y="197.4">U40B</text>
<text x="359.3" y="197.4">U40A</text>
<text x="443.1" y="197.4">U24B</text>
<text x="465.9" y="197.4">U24A</text>
<text x="54.5" y="226.6">U50</text>
<text x="148.4" y="226.6">U51</text>
<text x="250" y="226.6">U52</text>
<text x="351.6" y="226.6">U53</text>
<text x="450.7" y="226.6">U54</text>
<text x="151.4" y="274.8">Q14</text>
<text x="356.7" y="274.8">Q13A</text>
<text x="166.2" y="281.2">Q15B</text>
<text x="209.4" y="282.5">Q15A</text>
<text x="385.1" y="285">Q12</text>
<text x="184.4" y="290.1">P14</text>
<text x="402.4" y="291.4">Q13B</text>
<text x="298.7" y="302.8">P12</text>
<text x="321.2" y="305.3">P13B</text>
<text x="133.2" y="312.9">P15B</text>
<text x="163.7" y="314.2">P15A</text>
<text x="321.2" y="324.4">P13A</text>
<text x="166.2" y="348.5">U83</text>
<text x="346.6" y="348.5">U84</text>
</g>
<g font-size="2.8">
<text x="32" y="4.7">A</text>
<text x="84" y="4.7">B</text>
<text x="136.4" y="4.7">C</text>
<text x="188.7" y="4.7">D</text>
<text x="241.1" y="4.7">E</text>
<text x="293.4" y="4.7">F</text>
<text x="345.6" y="4.7">G</text>
<text x="397.9" y="4.7">H</text>
<text x="450.5" y="4.7">J</text>
<text x="502.6" y="4.7">K</text>
<text x="3.2" y="25.8">0</text>
<text x="531.5" y="25.8">0</text>
<text x="3.2" y="62.8">1</text>
<text x="531.5" y="62.8">1</text>
<text x="3.2" y="100">2</text>
<text x="531.5" y="100">2</text>
<text x="3.2" y="136.8">3</text>
<text x="531.5" y="137">3</text>
<text x="3.2" y="173.9">4</text>
<text x="531.5" y="174.1">4</text>
<text x="3.2" y="211.7">5</text>
<text x="531.5" y="211.2">5</text>
<text x="3.2" y="248.3">6</text>
<text x="531.5" y="248.3">6</text>
<text x="3.2" y="284.9">7</text>
<text x="531.5" y="285.6">7</text>
<text x="3.2" y="322.5">8</text>
<text x="531.5" y="322.7">8</text>
<text x="3.2" y="359.6">9</text>
<text x="531.5" y="359.6">9</text>
<text x="31.5" y="380.6">A</text>
<text x="84" y="380.6">B</text>
<text x="136.4" y="380.6">C</text>
<text x="188.7" y="380.6">D</text>
<text x="241.3" y="380.6">E</text>
<text x="293.4" y="380.6">F</text>
<text x="345.6" y="380.6">G</text>
<text x="397.9" y="380.6">H</text>
<text x="450.5" y="380.6">J</text>
<text x="502.9" y="380.6">K</text>
</g>
<g font-size="2.4">
<text x="58.6" y="30">H28?</text>
<text x="162.7" y="30">T5</text>
<text x="264.3" y="30">T6</text>
<text x="365.9" y="30">T7</text>
<text x="465" y="30">T8</text>
<text x="38.8" y="45.1">B</text>
<text x="140.4" y="45.1">B</text>
<text x="242" y="45.1">B</text>
<text x="343.6" y="45.1">B</text>
<text x="442.6" y="45.1">B</text>
<text x="109.3" y="50.2">T38A</text>
<text x="205.8" y="50.2">TREG5</text>
<text x="307.4" y="50.2">TREG6</text>
<text x="409" y="50.2">TREG7</text>
<text x="508.1" y="50.2">TREG8</text>
<text x="23" y="55.4">S6</text>
<text x="38.8" y="55.5">T</text>
<text x="53.4" y="55.4">SBUF</text>
<text x="54.7" y="55.4">6</text>
<text x="90" y="55.4">INV</text>
<text x="124.6" y="55.4">S6</text>
<text x="140.4" y="55.5">T</text>
<text x="155" y="55.4">SBUF</text>
<text x="156.3" y="55.4">6</text>
<text x="186.5" y="55.4">INV</text>
<text x="226.2" y="55.4">S6</text>
<text x="242" y="55.5">T</text>
<text x="256.6" y="55.4">SBUF</text>
<text x="257.9" y="55.4">6</text>
<text x="288.1" y="55.4">INV</text>
<text x="327.8" y="55.4">S6</text>
<text x="343.6" y="55.5">T</text>
<text x="358.2" y="55.4">SBUF</text>
<text x="359.5" y="55.4">6</text>
<text x="389.7" y="55.4">INV</text>
<text x="426.8" y="55.4">S6</text>
<text x="442.6" y="55.5">T</text>
<text x="457.3" y="55.4">SBUF</text>
<text x="458.6" y="55.4">6</text>
<text x="488.8" y="55.4">INV</text>
<text x="44.7" y="61.8">TL2</text>
<text x="56" y="60.4">S6</text>
<text x="71.8" y="60.3">T</text>
<text x="86.4" y="60.4">S6</text>
<text x="146.3" y="61.8">TL2</text>
<text x="157.6" y="60.4">S6</text>
<text x="173.4" y="60.3">T</text>
<text x="188" y="60.4">S6</text>
<text x="247.9" y="61.8">TL2</text>
<text x="259.2" y="60.4">S6</text>
<text x="275" y="60.3">T</text>
<text x="289.6" y="60.4">S6</text>
<text x="349.5" y="61.8">TL2</text>
<text x="360.8" y="60.4">S6</text>
<text x="376.6" y="60.3">T</text>
<text x="391.2" y="60.4">S6</text>
<text x="448.6" y="61.8">TL2</text>
<text x="459.8" y="60.4">S6</text>
<text x="475.7" y="60.3">T</text>
<text x="490.3" y="60.4">S6</text>
<text x="71.8" y="70.8">B</text>
<text x="173.4" y="70.8">B</text>
<text x="275" y="70.8">B</text>
<text x="376.6" y="70.8">B</text>
<text x="475.7" y="70.8">B</text>
<text x="77.7" y="77">TL2</text>
<text x="179.3" y="77">TL2</text>
<text x="280.9" y="77">TL2</text>
<text x="382.5" y="77">TL2</text>
<text x="481.6" y="77">TL2</text>
<text x="34.1" y="88.5">INV</text>
<text x="57" y="88.5">INV</text>
<text x="135.7" y="88.5">INV</text>
<text x="158.6" y="88.5">INV</text>
<text x="237.3" y="88.5">INV</text>
<text x="260.2" y="88.5">INV</text>
<text x="338.9" y="88.5">INV</text>
<text x="361.8" y="88.5">INV</text>
<text x="438" y="88.5">INV</text>
<text x="460.9" y="88.5">INV</text>
<text x="35.7" y="111.2">H28?</text>
<text x="38.2" y="108.7">S6</text>
<text x="55.9" y="108.7">CLK</text>
<text x="55.9" y="111.2">D</text>
<text x="67" y="111.2">Q</text>
<text x="67" y="113.7">Q</text>
<text x="83.9" y="111.2">T38A</text>
<text x="132.2" y="108.7">S6</text>
<text x="132.2" y="111.2">T5</text>
<text x="149.9" y="108.7">CLK</text>
<text x="149.9" y="111.2">D</text>
<text x="161" y="111.2">Q</text>
<text x="161" y="113.7">Q</text>
<text x="177.9" y="111.2">TREG5</text>
<text x="233.8" y="108.7">S6</text>
<text x="233.8" y="111.2">T6</text>
<text x="251.5" y="108.7">CLK</text>
<text x="251.5" y="111.2">D</text>
<text x="262.6" y="111.2">Q</text>
<text x="262.6" y="113.7">Q</text>
<text x="279.5" y="111.2">TREG6</text>
<text x="335.4" y="108.7">S6</text>
<text x="335.4" y="111.2">T7</text>
<text x="353.1" y="108.7">CLK</text>
<text x="353.1" y="111.2">D</text>
<text x="364.2" y="111.2">Q</text>
<text x="364.2" y="113.7">Q</text>
<text x="381.1" y="111.2">TREG7</text>
<text x="434.4" y="108.7">S6</text>
<text x="434.5" y="111.2">T8</text>
<text x="452.2" y="108.7">CLK</text>
<text x="452.2" y="111.2">D</text>
<text x="463.3" y="111.2">Q</text>
<text x="463.3" y="113.7">Q</text>
<text x="480.1" y="111.2">TREG8</text>
<text x="54.5" y="117.7">FDM</text>
<text x="148.4" y="117.7">FDM</text>
<text x="250" y="117.7">FDM</text>
<text x="351.6" y="117.7">FDM</text>
<text x="450.7" y="117.7">FDM</text>
<text x="65" y="149.3">T10</text>
<text x="161.7" y="149.3">T11</text>
<text x="260.6" y="149.3">T12</text>
<text x="361.9" y="149.3">Q32</text>
<text x="470" y="149.3">T9</text>
<text x="43.9" y="164.5">B</text>
<text x="140.4" y="164.5">B</text>
<text x="239.4" y="164.5">B</text>
<text x="341" y="164.5">B</text>
<text x="447.7" y="164.5">B</text>
<text x="109.3" y="169.7">TREG10</text>
<text x="205.8" y="169.7">TREG11</text>
<text x="304.9" y="169.7">TREG12</text>
<text x="411.5" y="169.7">T38B</text>
<text x="513.1" y="169.7">TREG9</text>
<text x="28" y="174.7">S6</text>
<text x="43.9" y="174.9">T</text>
<text x="58.5" y="174.7">S6 BUF</text>
<text x="61.1" y="179.8">S6</text>
<text x="76.9" y="179.8">T</text>
<text x="90" y="174.9">INV</text>
<text x="91.5" y="179.8">S6</text>
<text x="124.6" y="174.7">S6</text>
<text x="140.4" y="174.9">T</text>
<text x="155" y="174.7">S6 BUF</text>
<text x="157.6" y="179.8">S6</text>
<text x="173.4" y="179.8">T</text>
<text x="186.5" y="174.9">INV</text>
<text x="188" y="179.8">S6</text>
<text x="223.6" y="174.7">S6</text>
<text x="239.4" y="174.9">T</text>
<text x="254.1" y="174.7">S6 BUF</text>
<text x="256.6" y="179.8">S6</text>
<text x="272.5" y="179.8">T</text>
<text x="285.6" y="174.9">INV</text>
<text x="287.1" y="179.8">S6</text>
<text x="325.2" y="174.7">S6</text>
<text x="341" y="174.9">T</text>
<text x="355.7" y="174.7">S6 BUF</text>
<text x="358.2" y="179.8">S6</text>
<text x="374.1" y="179.8">T</text>
<text x="388.7" y="179.8">S6</text>
<text x="392.3" y="174.9">INV</text>
<text x="431.9" y="174.7">S6</text>
<text x="447.7" y="174.9">T</text>
<text x="462.3" y="174.7">S6 BUF</text>
<text x="464.9" y="179.8">S6</text>
<text x="480.7" y="179.8">T</text>
<text x="493.9" y="174.9">INV</text>
<text x="495.4" y="179.8">S6</text>
<text x="49.8" y="181.2">TL2</text>
<text x="146.3" y="181.2">TL2</text>
<text x="245.4" y="181.2">TL2</text>
<text x="347" y="181.2">TL2</text>
<text x="453.6" y="181.2">TL2</text>
<text x="76.9" y="190.1">B</text>
<text x="173.4" y="190.1">B</text>
<text x="272.5" y="190.1">B</text>
<text x="374.1" y="190.1">B</text>
<text x="480.7" y="190.1">B</text>
<text x="82.8" y="196.5">TL2</text>
<text x="179.3" y="196.5">TL2</text>
<text x="278.4" y="196.5">TL2</text>
<text x="380" y="196.5">TL2</text>
<text x="486.7" y="196.5">TL2</text>
<text x="39.2" y="207.9">INV</text>
<text x="62.1" y="207.9">INV</text>
<text x="135.7" y="207.9">INV</text>
<text x="158.6" y="207.9">INV</text>
<text x="234.8" y="207.9">INV</text>
<text x="257.7" y="207.9">INV</text>
<text x="336.4" y="207.9">INV</text>
<text x="359.3" y="207.9">INV</text>
<text x="443.1" y="207.9">INV</text>
<text x="465.9" y="207.9">INV</text>
<text x="37.1" y="233.2">T10</text>
<text x="38.2" y="230.6">S6</text>
<text x="55.9" y="230.6">CLK</text>
<text x="55.9" y="233.2">D</text>
<text x="67" y="233.2">Q</text>
<text x="83.9" y="233.2">TREG1</text>
<text x="90.8" y="233.2">0</text>
<text x="131.2" y="233.2">T11</text>
<text x="132.2" y="230.6">S6</text>
<text x="149.9" y="230.6">CLK</text>
<text x="149.9" y="233.2">D</text>
<text x="161" y="233.2">Q</text>
<text x="177.9" y="233.2">TREG1</text>
<text x="184.6" y="233.2">1</text>
<text x="232.7" y="233.2">T12</text>
<text x="233.8" y="230.6">S6</text>
<text x="251.5" y="230.6">CLK</text>
<text x="251.5" y="233.2">D</text>
<text x="262.6" y="233.2">Q</text>
<text x="279.5" y="233.2">TREG1</text>
<text x="286.4" y="233.2">2</text>
<text x="334" y="233.2">Q32</text>
<text x="335.4" y="230.6">S6</text>
<text x="353.1" y="230.6">CLK</text>
<text x="353.1" y="233.2">D</text>
<text x="364.2" y="233.2">Q</text>
<text x="381.1" y="233.2">T38B</text>
<text x="434.4" y="230.6">S6</text>
<text x="434.5" y="233.2">T9</text>
<text x="452.2" y="230.6">CLK</text>
<text x="452.2" y="233.2">D</text>
<text x="463.3" y="233.2">Q</text>
<text x="480.1" y="233.2">TREG9</text>
<text x="54.5" y="239.6">FDM</text>
<text x="67" y="235.7">Q</text>
<text x="148.4" y="239.6">FDM</text>
<text x="161" y="235.7">Q</text>
<text x="250" y="239.6">FDM</text>
<text x="262.6" y="235.7">Q</text>
<text x="351.6" y="239.6">FDM</text>
<text x="364.2" y="235.7">Q</text>
<text x="450.7" y="239.6">FDM</text>
<text x="463.3" y="235.7">Q</text>
<text x="164.4" y="266.2">D1_IN</text>
<text x="145.5" y="281.4">B</text>
<text x="293.2" y="278.9">SYCL_BUF2</text>
<text x="356.7" y="287.9">NAND_2</text>
<text x="127" y="291.6">R14A</text>
<text x="145.5" y="291.8">T</text>
<text x="160.1" y="291.6">R14B INV</text>
<text x="241.4" y="289">Q15A</text>
<text x="379.1" y="291.5">B</text>
<text x="151.4" y="298.1">TL2</text>
<text x="160" y="296.7">R14B</text>
<text x="178.5" y="296.6">T</text>
<text x="193.1" y="296.7">R14A</text>
<text x="209.4" y="295.5">NAND_2</text>
<text x="278.7" y="299.2">D0_IN</text>
<text x="424.2" y="296.7">Q13B</text>
<text x="360.7" y="301.7">R12A</text>
<text x="379.1" y="301.9">T</text>
<text x="393.8" y="301.7">R12B</text>
<text x="402.4" y="301.9">INV</text>
<text x="178.5" y="307">B</text>
<text x="274.3" y="309.4">R12B</text>
<text x="292.8" y="309.3">T</text>
<text x="307.4" y="309.4">R12A</text>
<text x="385.1" y="308.2">TL2</text>
<text x="184.4" y="313.3">TL2</text>
<text x="292.8" y="319.7">B</text>
<text x="321.2" y="318.4">NAND_2</text>
<text x="133.2" y="326">NAND_2</text>
<text x="163.7" y="324.7">INV</text>
<text x="298.7" y="326">TL2</text>
<text x="321.2" y="334.9">INV</text>
<text x="97.5" y="337.3">SYCL_BUF2</text>
<text x="147.3" y="352.5">R14A</text>
<text x="167.7" y="352.5">CLK</text>
<text x="327.6" y="352.5">R12A</text>
<text x="348" y="352.5">CLK</text>
<text x="146.7" y="355.1">D1_IN</text>
<text x="167.7" y="355.1">D</text>
<text x="178.8" y="357.6">Q</text>
<text x="327" y="355.1">D0_IN</text>
<text x="348" y="355.1">D</text>
<text x="359.1" y="357.6">Q</text>
<text x="376" y="357.6">Q13B</text>
<text x="444.6" y="359.1">TITLE:</text>
<text x="508.1" y="359.1">DATE:</text>
<text x="140.8" y="360.2">SYCL_BUF2</text>
<text x="166.2" y="364.1">FDO</text>
<text x="167.7" y="360.2">R</text>
<text x="178.8" y="360.2">Q</text>
<text x="198.2" y="360.2">Q15A</text>
<text x="321.1" y="360.2">SYCL_BUF2</text>
<text x="346.6" y="364.1">FDO</text>
<text x="348" y="360.2">R</text>
<text x="359.1" y="360.2">Q</text>
<text x="508.1" y="369.2">PAGE:</text>
<text x="444.6" y="375.6">BY:</text>
<text x="452.2" y="375.6">Sean Gonsalves</text>
<text x="490.3" y="375.6">REV:</text>
<text x="497.9" y="375.6">A</text>
</g>
</svg>
